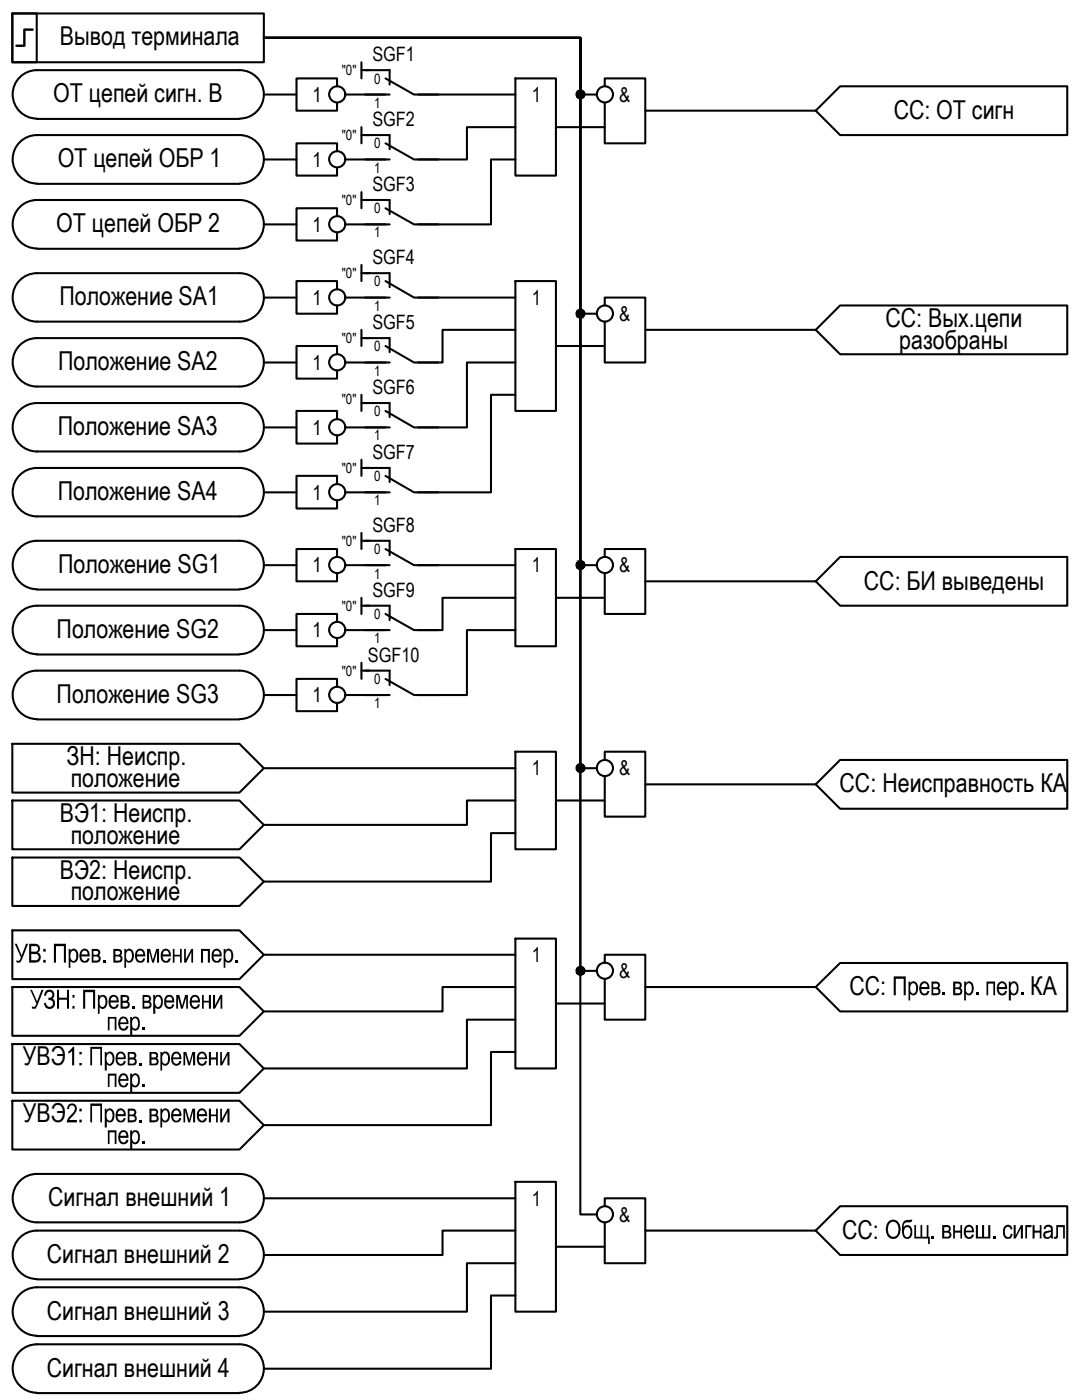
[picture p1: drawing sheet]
<svg xmlns="http://www.w3.org/2000/svg" width="133mm" height="173mm" viewBox="0 0 133 173" stroke-linecap="round" stroke-linejoin="round" font-family="sans-serif">
<!-- layer: 0 -->
<g fill="none" stroke="#000" stroke-width=".25">
<path d="M1.5 1.7h3v6h-3zM1.5 1.7h31v6h-31zM4.5 16.6h25M4.5 8.6h25M4.5 14.7h25M4.5 16.6a2.98 2.98 0 0 0-2.9 3 2.98 2.98 0 0 0 2.9 3M4.5 8.6a2.98 2.98 0 0 0-2.9 3 2.98 2.98 0 0 0 2.9 3M29.5 16.6a2.98 2.98 0 0 1 3 3 2.98 2.98 0 0 1-3 3M29.5 8.6a2.98 2.98 0 0 1 3 3 2.98 2.98 0 0 1-3 3M32.5 11.6h4M32.5 19.7h4M41.5 10.6v-.9h-5v3.9h5v-.9"/>
<path d="M41.5 18.6v-.9h-5v3.9h5v-.9M42.5 11.6h5M42.5 19.7h5M44.5 7.7v2M44.5 15.7v2M44.5 16.6h1M44.5 8.6h1M51.5 11.6h12M63.5 9.7h5v11.9h-5zM63.5 15.7h-6v4h-6M63.5 19.7h-3v8h-9M68.5 15.7h6"/>
<path d="M73.5 11.6h-2v-6.9h-39h39v34h2M74.5 10.6v-.9h5v8h-5v-5M79.5 13.6h21l3-3h28v6h-28l-3-3M4.5 33.7h25M4.5 39.6h25M4.5 22.7h25M4.5 24.6h25M4.5 30.7h25M4.5 33.7a2.98 2.98 0 0 0-2.9 2.9 2.98 2.98 0 0 0 2.9 3M4.5 24.6a2.98 2.98 0 0 0-2.9 3 2.98 2.98 0 0 0 2.9 3M29.5 33.7a2.98 2.98 0 0 1 3 2.9 2.98 2.98 0 0 1-3 3M29.5 24.6a2.98 2.98 0 0 1 3 3 2.98 2.98 0 0 1-3 3"/>
<path d="M32.5 36.7h4M32.5 27.7h4M41.5 35.7v-1.1h-5v4.1h5v-1.1M41.5 26.6v-.9h-5v3.9h5v-.9M42.5 36.7h5M42.5 27.7h5M44.5 23.7v2M44.5 32.6v2M44.5 33.7h1M44.5 24.6h1M51.5 36.7h12M63.5 34.6h5v16h-5z"/>
<path d="M74.5 37.6v-.9h5v8h-5v-5.1M4.5 41.7h25M4.5 49.7h25M4.5 57.7h25M4.5 47.6h25M4.5 55.6h25M4.5 41.7a2.98 2.98 0 0 0-2.9 2.9 2.98 2.98 0 0 0 2.9 3M4.5 49.7a2.98 2.98 0 0 0-2.9 2.9 2.98 2.98 0 0 0 2.9 3M4.5 57.7a2.98 2.98 0 0 0-2.9 3 2.98 2.98 0 0 0 2.9 2.9M29.5 41.7a2.98 2.98 0 0 1 3 2.9 2.98 2.98 0 0 1-3 3M29.5 49.7a2.98 2.98 0 0 1 3 2.9 2.98 2.98 0 0 1-3 3M29.5 57.7a2.98 2.98 0 0 1 3 3 2.98 2.98 0 0 1-3 2.9"/>
<path d="M32.5 44.7h4M32.5 52.7h4M41.5 43.7v-1.1h-5v4.1h5v-1.1M41.5 51.7v-1.1h-5v4.1h5v-1.1M41.5 59.7v-1.1h-5v4.1h5v-1.1M42.5 44.7h5M42.5 52.7h5M44.5 40.6v2M44.5 48.6v2M44.5 56.7v1.9M44.5 41.7h1M44.5 49.7h1"/>
<path d="M44.5 57.7h1M63.5 40.6h-9v4.1h-3M63.5 44.7h-6v8h-6M63.5 48.6h-3v12.1h-9M68.5 42.6h6M79.5 40.6h21M100.5 40.6l3-3h28v6.1h-28zM4.5 66.6h25M4.5 74.6h25M4.5 63.6h25M4.5 72.7h25M4.5 66.6a2.98 2.98 0 0 0-2.9 3 2.98 2.98 0 0 0 2.9 3"/>
<path d="M4.5 74.6a2.98 2.98 0 0 0-2.9 3 2.98 2.98 0 0 0 2.9 3M29.5 66.6a2.98 2.98 0 0 1 3 3 2.98 2.98 0 0 1-3 3M29.5 74.6a2.98 2.98 0 0 1 3 3 2.98 2.98 0 0 1-3 3M32.5 60.7h4M32.5 69.6h4M32.5 77.6h4M41.5 68.6v-.9h-5v3.9h5v-.9M41.5 76.6v-.9h-5v3.9h5v-.9M42.5 60.7h5M42.5 69.6h5M42.5 77.6h5M44.5 65.7v2"/>
<path d="M44.5 73.7v2M44.5 66.6h1M44.5 74.6h1M51.5 69.6h12M63.5 67.7h5v11.9h-5zM63.5 73.7h-9v3.9h-3M63.5 77.6h-6v8h-6M68.5 73.7h6M73.5 69.6h-2v-64.9h-39h39v90h2M74.5 68.6v-.9h5v8h-5v-5M79.5 71.6h21M100.5 71.6l3-3h28v6h-28z"/>
<path d="M1.5 91.7h28l3 3-3 3h-28zM1.5 98.6h28l3 3.1-3 3h-28zM4.5 82.6h25M4.5 80.7h25M4.5 88.7h25M4.5 82.6a2.98 2.98 0 0 0-2.9 3 2.98 2.98 0 0 0 2.9 3M29.5 82.6a2.98 2.98 0 0 1 3 3 2.98 2.98 0 0 1-3 3M32.5 85.6h4M32.5 94.7h31M41.5 84.6v-.9h-5v3.9h5v-.9M42.5 85.6h5M44.5 81.7v2"/>
<path d="M44.5 82.6h1M63.5 92.6h5v12.1h-5zM63.5 98.6h-6v3.1h-25M68.5 98.6h6M74.5 93.6v-1h5v8h-5v-5M79.5 96.7h21M100.5 96.7l3-3.1h28v6.1h-28zM1.5 114.6h28l3 3.1-3 3h-28zM1.5 105.7h28l3 2.9-3 3h-28zM32.5 117.7h31M63.5 115.7h5v16h-5zM63.5 102.7h-3v5.9h-28"/>
<path d="M73.5 119.6h-2v-114.9h-39h39v145h2M74.5 118.7v-1h5v8h-5v-5M1.5 121.6h28l3 3-3 3h-28zM1.5 128.7h28l3 3-3 3h-28zM1.5 135.6h28l3 3-3 3.1h-28zM63.5 121.6h-9v3h-22M63.5 125.7h-6v6h-25M63.5 129.6h-3v9h-28M68.5 123.7h6M79.5 121.6h21l3-2.9h28v5.9h-28l-3-3M4.5 151.6h25M4.5 144.7h25"/>
<path d="M4.5 150.6h25M4.5 157.7h25M4.5 158.6h25M4.5 144.7a2.98 2.98 0 0 0-2.9 2.9 2.98 2.98 0 0 0 2.9 3M4.5 151.6a2.98 2.98 0 0 0-2.9 3 2.98 2.98 0 0 0 2.9 3M4.5 158.6a2.98 2.98 0 0 0-2.9 3 2.98 2.98 0 0 0 2.9 3M29.5 144.7a2.98 2.98 0 0 1 3 2.9 2.98 2.98 0 0 1-3 3M29.5 151.6a2.98 2.98 0 0 1 3 3 2.98 2.98 0 0 1-3 3M29.5 158.6a2.98 2.98 0 0 1 3 3 2.98 2.98 0 0 1-3 3M32.5 147.7h31M63.5 145.6h5v16h-5zM63.5 151.6h-9v3.1h-22"/>
<path d="M63.5 155.7h-6v5.9h-25M63.5 159.6h-3v9.1h-28M68.5 153.6h6M74.5 148.6v-.9h5v8h-5v-5.1M79.5 151.6h21M100.5 151.6l3-3h28v6.1h-28zM4.5 164.6h25M4.5 165.7h25M4.5 171.7h25M4.5 165.7a2.98 2.98 0 0 0-2.9 2.9 2.98 2.98 0 0 0 2.9 3M29.5 165.7a2.98 2.98 0 0 1 3 2.9 2.98 2.98 0 0 1-3 3"/>
<circle cx="41.5" cy="11.6" r=".99"/>
<circle cx="41.5" cy="19.6" r=".99"/>
<circle cx="71.5" cy="11.6" r=".49"/>
<circle cx="74.5" cy="11.6" r=".99"/>
<circle cx="41.5" cy="36.6" r=".99"/>
<circle cx="41.5" cy="27.6" r=".99"/>
<circle cx="71.5" cy="38.6" r=".49"/>
<circle cx="74.5" cy="38.6" r=".99"/>
<circle cx="41.5" cy="44.6" r=".99"/>
<circle cx="41.5" cy="52.6" r=".99"/>
<circle cx="41.5" cy="77.6" r=".99"/>
<circle cx="41.5" cy="69.6" r=".99"/>
<circle cx="41.5" cy="60.7" r=".99"/>
<circle cx="71.5" cy="69.6" r=".49"/>
<circle cx="74.5" cy="69.6" r=".99"/>
<circle cx="41.5" cy="85.6" r=".99"/>
<circle cx="71.5" cy="94.6" r=".49"/>
<circle cx="74.5" cy="94.6" r=".99"/>
<circle cx="71.5" cy="119.6" r=".49"/>
<circle cx="74.5" cy="119.6" r=".99"/>
<circle cx="74.5" cy="149.6" r=".99"/>
</g>
<g fill="none" stroke="#000" stroke-width=".25">
<path d="M45 8.6h3v1.8M45 16.6h3v1.8M45 11.6h3M45 19.7h3M47.5 9.7l3.5 1.9h3M47.5 17.7l3.5 2h3M45 24.6h3v1.8M45 33.7h3v1.7M45 36.7h3M45 27.7h3M47.5 34.6l3.5 2.1h3M47.5 25.7l3.5 2h3"/>
<path d="M45 41.7h3v1.7M45 49.7h3v1.7M45 57.7h3v1.7M45 44.7h3M45 52.7h3M47.5 42.6l3.5 2.1h3M47.5 50.6l3.5 2.1h3M47.5 58.6l3.5 2.1h3M45 66.6h3v1.8M45 74.6h3v1.8M45 60.7h3M45 69.6h3"/>
<path d="M45 77.6h3M47.5 67.7l3.5 1.9h3M47.5 75.7l3.5 1.9h3M45 82.6h3v1.8M45 85.6h3M47.5 83.7l3.5 1.9h3"/>
</g>
<!-- layer: TEXT -->
<g fill="#000">
<path d="M21.3 116.9h.2v.8h.7v-.8h.2v1.7h-.2v-.7h-.7v.7h-.2zM22.7 116.9h.2v1.3l.7-1.3h.2v1.7h-.2v-1.2l-.7 1.2h-.2zM24.8 116.9h1.1v1.7h-.3v-1.4h-.6v1.4h-.2zM21.7 122.6h.4l.3 1.4 .4-1.4h.4v1.7h-.3v-1.4l-.4 1.4h-.2l-.4-1.4v1.4h-.2zM22.6 129.6h.3l.4 1.3 .4-1.3h.3v1.7h-.2v-1.4l-.4 1.4h-.2l-.4-1.4v1.4h-.2zM22.6 136.6h.3l.4 1.4 .4-1.4h.3v1.7h-.2v-1.3l-.4 1.3h-.2l-.4-1.4v1.4h-.2zM24.9 122.6h.2v.7h.6v-.7h.3v1.7h-.3v-.8h-.6v.8h-.2zM25.7 129.6h.3v.7h.6v-.7h.2v1.7h-.2v-.7h-.6v.7h-.3zM25.7 136.6h.3v.7h.6v-.7h.2v1.7h-.2v-.8h-.6v.8h-.3zM26.2 122.6h.3v1.3l.6-1.3h.3v1.7h-.2v-1.3l-.7 1.3h-.3zM27.1 129.6h.2v1.3l.7-1.3h.3v1.7h-.3v-1.3l-.6 1.3h-.3zM27.1 136.6h.2v1.3l.7-1.3h.3v1.7h-.3v-1.3l-.6 1.3h-.3z"/>
<path d="M9.9 117.1h.1a.6 .6 0 0 1 .7-.1 .6 .6 0 0 1 .3 .7v.2h-1a.39 .39 0 0 0 .3 .5 .39 .39 0 0 0 .5-.3h.2v.1a.62 .62 0 0 1-.7 .4 .62 .62 0 0 1-.5-.7v-.5zM10.2 117.2l-.2 .4h.8a.38 .38 0 0 0-.1-.4 .38 .38 0 0 0-.5 0z"/>
<path d="M11.3 116.9h.5a.51 .51 0 0 1 .5 .3 .51 .51 0 0 1-.1 .6 .48 .48 0 0 1 .2 .5 .48 .48 0 0 1-.5 .3h-.6zM11.5 117.2v.5h.3a.25 .25 0 0 0 .3-.3 .25 .25 0 0 0-.3-.2zM11.5 117.9v.5h.3a.27 .27 0 0 0 .4-.3 .27 .27 0 0 0-.4-.2z"/>
<path d="M20.1 117a.65 .65 0 0 1 .7 0 .65 .65 0 0 1 .2 .7v.2h-.9a.39 .39 0 0 0 .2 .5 .39 .39 0 0 0 .5-.3l.2 .1a.64 .64 0 0 1-.8 .4 .64 .64 0 0 1-.4-.8v-.1a.6 .6 0 0 1 .3-.6zM20.2 117.2l-.1 .4h.7a.4 .4 0 0 0-.2-.4 .4 .4 0 0 0-.4 0z"/>
<path d="M26.2 117.1l.1-.1a.69 .69 0 0 1 .8 .1 .69 .69 0 0 1 .2 .8h-1a.42 .42 0 0 0 .2 .4 .42 .42 0 0 0 .5-.1l.1-.1 .2 .1a.64 .64 0 0 1-.8 .4 .64 .64 0 0 1-.4-.8v-.3zM26.5 117.2l-.2 .4h.8a.41 .41 0 0 0-.2-.4 .41 .41 0 0 0-.4 0z"/>
<path d="M27.6 116.9h.2v.2a.51 .51 0 0 1 .6-.1 .51 .51 0 0 1 .3 .5v.5l-.1 .3a.48 .48 0 0 1-.4 .3 .48 .48 0 0 1-.4-.1v.8h-.2zM27.9 117.2l-.1 .3v.3a.42 .42 0 0 0 .5 .6 .92 .92 0 0 0-.1-1.3z"/>
<path d="M13.5 122.9a.65 .65 0 0 1 .8-.2 .65 .65 0 0 1 .3 .7v.1l-1 .1a.38 .38 0 0 0 .3 .4 .38 .38 0 0 0 .4-.2l.1-.1 .2 .1v.1a.64 .64 0 0 1-.8 .4 .64 .64 0 0 1-.4-.8v-.3zM13.8 122.9l-.1 .1-.1 .3h.8a.38 .38 0 0 0-.2-.4 .38 .38 0 0 0-.4 0z"/>
<path d="M14.9 122.6h.5a.46 .46 0 0 1 .5 .3 .46 .46 0 0 1-.1 .5h-.1a.48 .48 0 0 1 .3 .6 .48 .48 0 0 1-.5 .3h-.6zM15.1 122.9v.4h.2a.26 .26 0 0 0 .4-.2 .26 .26 0 0 0-.3-.2zM15.1 123.6v.4h.3a.26 .26 0 0 0 .3-.2 .26 .26 0 0 0-.3-.2z"/>
<path d="M14.3 129.9a.63 .63 0 0 1 .8-.3 .63 .63 0 0 1 .4 .8v.1h-1a.43 .43 0 0 0 .1 .5 .43 .43 0 0 0 .6 0v-.3l.3 .1a.62 .62 0 0 1-.7 .5 .62 .62 0 0 1-.5-.7zM14.6 129.9l-.1 .4h.7a.38 .38 0 0 0-.1-.4 .38 .38 0 0 0-.5 0z"/>
<path d="M14.5 136.7a.69 .69 0 0 1 .8 .1 .69 .69 0 0 1 .2 .7h-1v.3a.36 .36 0 0 0 .4 .3 .36 .36 0 0 0 .3-.3h.3l-.1 .1a.62 .62 0 0 1-.7 .4 .62 .62 0 0 1-.4-.8v-.4zM14.7 136.9l-.2 .4h.7a.38 .38 0 0 0-.1-.4 .38 .38 0 0 0-.4 0z"/>
<path d="M15.7 129.6h.6a.46 .46 0 0 1 .5 .3 .46 .46 0 0 1-.2 .5 .45 .45 0 0 1 .2 .6 .45 .45 0 0 1-.5 .3h-.6zM16 129.8v.5h.2a.25 .25 0 0 0 .3-.2 .25 .25 0 0 0-.3-.3zM16 130.6v.5h.3a.28 .28 0 0 0 .3-.3 .28 .28 0 0 0-.3-.2z"/>
<path d="M15.7 136.6h.6a.46 .46 0 0 1 .4 .3 .46 .46 0 0 1-.1 .5 .48 .48 0 0 1 .2 .6 .48 .48 0 0 1-.5 .3h-.6zM16 136.9v.4h.2a.25 .25 0 0 0 .3-.2 .25 .25 0 0 0-.3-.2zM16 137.5v.6h.3a.28 .28 0 0 0 .3-.3 .28 .28 0 0 0-.3-.3z"/>
<path d="M16 125.3h.3v.2a.54 .54 0 0 1 .6-.2 .54 .54 0 0 1 .3 .6v.3a.6 .6 0 0 1-.2 .7 .6 .6 0 0 1-.6 0l-.1-.1v.8h-.3zM16.4 125.6l-.1 .2v.4a.36 .36 0 0 0 .3 .6 .36 .36 0 0 0 .4-.5v-.2a.47 .47 0 0 0-.5-.6z"/>
<path d="M16 132.3h.3v.2a.55 .55 0 0 1 .6-.2 .55 .55 0 0 1 .3 .7v.5a.5 .5 0 0 1-.4 .5 .5 .5 0 0 1-.5-.2v.8h-.3zM16.4 132.6l-.1 .5a.48 .48 0 0 0 .5 .6l.2-.2v-.5a.4 .4 0 0 0-.5-.5z"/>
<path d="M23.5 122.8h.1a.64 .64 0 0 1 .7-.1 .64 .64 0 0 1 .3 .7v.1l-1 .1a.39 .39 0 0 0 .3 .5 .39 .39 0 0 0 .5-.4l.2 .1a.65 .65 0 0 1-.7 .5 .65 .65 0 0 1-.5-.8v-.4zM23.8 122.9l-.2 .4h.8a.4 .4 0 0 0-.6-.4z"/>
<path d="M24.4 129.8h.1a.58 .58 0 0 1 .7-.1 .58 .58 0 0 1 .3 .6v.2h-1v.1a.39 .39 0 0 0 .3 .5 .39 .39 0 0 0 .5-.4l.2 .1-.1 .2a.63 .63 0 0 1-.7 .3 .63 .63 0 0 1-.4-.7v-.4zM24.7 129.8l-.2 .3v.2h.8a.42 .42 0 0 0-.6-.5z"/>
<path d="M24.5 136.7a.67 .67 0 0 1 .8 0 .67 .67 0 0 1 .2 .7v.1h-1a.4 .4 0 0 0 .3 .6 .4 .4 0 0 0 .5-.3h.2a.63 .63 0 0 1-.8 .5 .63 .63 0 0 1-.4-.8v-.3zM24.7 136.9l-.2 .2v.2h.8v-.1a.42 .42 0 0 0-.6-.3z"/>
<path d="M16 139.3h.3v.2a.55 .55 0 0 1 .6-.2 .55 .55 0 0 1 .3 .7v.5l-.1 .1a.48 .48 0 0 1-.3 .4 .48 .48 0 0 1-.5-.2v.8h-.3zM16.4 139.6l-.1 .2v.5a.34 .34 0 0 0 .2 .4 .34 .34 0 0 0 .4-.2l.1-.4a.5 .5 0 0 0-.5-.6z"/>
</g>
<!-- layer: 0 -->
<g fill="#000">
<path d="M120.2 151h.3v1.4h.5v-1.4h.2v1.4h.5v-1.4h.3v1.6h-1.8zM122.3 152.3h.3v.3h-.3zM123.7 151.2a.53 .53 0 0 1 .6-.2 .53 .53 0 0 1 .4 .5h-.2a.36 .36 0 0 0-.4-.3 .36 .36 0 0 0-.3 .5v.2a.38 .38 0 0 0 .3 .5 .38 .38 0 0 0 .4-.4l.3 .1a.6 .6 0 0 1-.7 .6 .6 .6 0 0 1-.5-.8v-.4zM124.9 151h.2v1.2l.7-1.2h.2v1.6h-.2v-1.2l-.7 1.2h-.2zM126.3 151h.8v.2h-.6v1.4h-.2zM127.2 151h.3v.6h.6v-.6h.2v1.6h-.2v-.7h-.6v.7h-.3zM130.1 151h1.1v1.6h-.2v-1.4h-.7v.9a.38 .38 0 0 1 0 .4 .38 .38 0 0 1-.4 .1v-.2a.22 .22 0 0 0 .2-.1 .22 .22 0 0 0 0-.2z"/>
<path d="M113.4 121.2l.1-.1a.6 .6 0 0 1 .7-.1 .6 .6 0 0 1 .3 .7v.2h-1v.1a.39 .39 0 0 0 .3 .4 .39 .39 0 0 0 .5-.3l.2 .1a.6 .6 0 0 1-.7 .4 .6 .6 0 0 1-.5-.6l-.1-.3zM113.6 121.3l-.1 .3h.8a.37 .37 0 0 0-.3-.4 .37 .37 0 0 0-.4 .1z"/>
<path d="M114.8 121h.5a.46 .46 0 0 1 .5 .2 .46 .46 0 0 1-.2 .6 .5 .5 0 0 1 .2 .5 .5 .5 0 0 1-.4 .3h-.6zM115 121.2v.5h.2a.25 .25 0 0 0 .4-.3 .25 .25 0 0 0-.4-.2zM115 121.9v.5h.3a.27 .27 0 0 0 .3-.3 .27 .27 0 0 0-.3-.2z"/>
<path d="M124.3 121h.2v.2a.54 .54 0 0 1 .6-.2 .54 .54 0 0 1 .4 .5l-.1 .7a.52 .52 0 0 1-.3 .4 .52 .52 0 0 1-.6-.1v.8h-.2zM124.7 121.2l-.2 .3v.3a.52 .52 0 0 0 .5 .6 .82 .82 0 0 0 0-1.2z"/>
<path d="M128.6 151.2l.1-.1a.55 .55 0 0 1 .7-.2 .55 .55 0 0 1 .3 .7v.9l.1 .1h-.3v-.1a.53 .53 0 0 1-1-.2 .53 .53 0 0 1 .7-.7 .23 .23 0 0 0 .3-.2 .23 .23 0 0 0-.3-.2h-.3l-.1 .3-.2-.1zM128.9 151.9a.3 .3 0 0 0 0 .5 .3 .3 0 0 0 .4 0l.2-.5a.13 .13 0 0 0-.1-.1 .13 .13 0 0 0-.2 .1z"/>
</g>
<path d="M4 3.6h-1v2h-1" fill="none" stroke="#000" stroke-width=".3"/>
<g fill="#000" stroke="#000" stroke-width=".12">
<path d="M71.4 12.2h.2zM71.5 11.1h.1zM71.1 38.4h.8zM71.4 39.1h.2zM71.5 38.2h.1zM71.1 69.9h.8zM71.4 70.2h.2zM71.5 69.1h.1zM71.4 95.1h.2zM71.5 94.2h.1zM71.5 119.2h.1zM71.4 120.2h.2z"/>
<path d="M71.4 12.2h.2zM71.5 12.2h.1z"/>
<path d="M71.5 11.1l.1 .1zM71.5 11.1l.1 .1z"/>
<path d="M71.4 11.2h.3zM71.3 11.2h.4z"/>
<path d="M71.3 12.1h.4zM71.3 12.1h.4z"/>
<path d="M71.3 12.1h.4zM71.3 12.1l.3 .1z"/>
<path d="M71.3 11.2h.4zM71.3 11.2h.4z"/>
<path d="M71.3 11.2h.4zM71.2 11.2h.5z"/>
<path d="M71.2 12.1h.5zM71.2 12.1h.6z"/>
<path d="M71.2 12.1h.5zM71.2 12.1h.5z"/>
<path d="M71.2 11.2h.6zM71.2 11.2h.6z"/>
<path d="M71.2 11.2l.6 .1zM71.2 11.2l.6 .1z"/>
<path d="M71.2 11.3h.7zM71.2 11.3h.7z"/>
<path d="M71.2 12h.6zM71.2 12l.6 .1z"/>
<path d="M71.2 11.3l.7 .1zM71.2 11.3l.7 .1z"/>
<path d="M71.2 12h.7zM71.2 12h.6z"/>
<path d="M71.1 11.4h.8zM71.1 11.4h.8z"/>
<path d="M71.1 11.4h.9zM71.1 11.4h.9z"/>
<path d="M71.1 11.9h.8zM71.1 11.9h.8z"/>
<path d="M71.1 11.9h.8zM71.1 11.9l.8 .1z"/>
<path d="M71.1 11.4l.9 .1zM71.1 11.4l.9 .1z"/>
<path d="M71 11.5h1zM71 11.5h1z"/>
<path d="M71 11.8l1 .1zM71 11.8l1 .1z"/>
<path d="M71.1 11.9h.9zM71.1 11.9h.8z"/>
<path d="M71 11.5l1 .1zM71 11.5l1 .1z"/>
<path d="M71 11.6h1zM71 11.6h1z"/>
<path d="M71 11.6h1zM71 11.6h1z"/>
<path d="M71 11.6l1 .1zM71 11.6l1 .1z"/>
<path d="M71 11.7h1zM71 11.7h1z"/>
<path d="M71 11.7l1 .1zM71 11.7l1 .1z"/>
<path d="M71 11.8h1zM71 11.8h1z"/>
<path d="M71.4 39.1l.2 .1zM71.5 39.2h.1z"/>
<path d="M71.5 38.2h.1zM71.4 38.2h.2z"/>
<path d="M71.4 38.2h.3zM71.3 38.2h.4z"/>
<path d="M71.3 39.1h.4zM71.3 39.1h.4z"/>
<path d="M71.3 39.1h.4zM71.3 39.1h.3z"/>
<path d="M71.3 38.2h.4zM71.3 38.2h.4z"/>
<path d="M71.3 38.2h.4zM71.2 38.2h.5z"/>
<path d="M71.2 39.1h.5zM71.2 39.1h.5z"/>
<path d="M71.2 38.2h.6zM71.2 38.2h.6z"/>
<path d="M71.2 38.2l.6 .1zM71.2 38.2l.6 .1z"/>
<path d="M71.2 39h.6zM71.2 39l.5 .1z"/>
<path d="M71.2 38.3h.7zM71.2 38.3h.7z"/>
<path d="M71.2 39h.6zM71.2 39h.6z"/>
<path d="M71.2 38.3l.7 .1zM71.2 38.3l.7 .1zM71.1 38.4h.8z"/>
<path d="M71.2 39h.7zM71.2 39h.6z"/>
<path d="M71.1 38.4h.9zM71.1 38.4h.9z"/>
<path d="M71.1 38.9l.8 .1zM71.1 38.9l.8 .1z"/>
<path d="M71.1 39h.8zM71.1 39h.8z"/>
<path d="M71.1 38.4h.9zM71.1 38.4h.9z"/>
<path d="M71 38.4l1 .1v-.1zM71 38.4l1 .1h-1z"/>
<path d="M71 38.8l1 .1zM71 38.8l1 .1z"/>
<path d="M71.1 38.9h.9zM71.1 38.9h.8z"/>
<path d="M71 38.5l1 .1zM71 38.5l1 .1z"/>
<path d="M71 38.6h1zM71 38.6h1z"/>
<path d="M71 38.6l1 .1zM71 38.6l1 .1z"/>
<path d="M71 38.7h1zM71 38.7h1z"/>
<path d="M71 38.7h1zM71 38.7h1z"/>
<path d="M71 38.7l1 .1zM71 38.7l1 .1z"/>
<path d="M71 38.8h1zM71 38.8h1z"/>
<path d="M71.4 70.2h.2zM71.5 70.2h.1z"/>
<path d="M71.5 69.1l.1 .1zM71.5 69.1l.1 .1z"/>
<path d="M71.4 69.2h.3zM71.3 69.2h.4z"/>
<path d="M71.3 70.1h.4zM71.3 70.1h.4z"/>
<path d="M71.3 70.1h.4zM71.3 70.1l.3 .1z"/>
<path d="M71.3 69.2h.4zM71.3 69.2h.4z"/>
<path d="M71.3 69.2h.4zM71.2 69.2h.5z"/>
<path d="M71.2 70.1h.5zM71.2 70.1h.6z"/>
<path d="M71.2 70.1h.5zM71.2 70.1h.5z"/>
<path d="M71.2 69.2h.6zM71.2 69.2h.6z"/>
<path d="M71.2 69.2l.6 .1zM71.2 69.2l.6 .1z"/>
<path d="M71.2 69.3h.7zM71.2 69.3h.7z"/>
<path d="M71.2 70h.6zM71.2 70l.6 .1z"/>
<path d="M71.2 69.3l.7 .1zM71.2 69.3l.7 .1z"/>
<path d="M71.2 70h.7zM71.2 70h.6z"/>
<path d="M71.1 69.4h.8zM71.1 69.4h.8z"/>
<path d="M71.1 69.4h.9zM71.1 69.4h.9z"/>
<path d="M71.1 69.9h.8zM71.1 69.9l.8 .1z"/>
<path d="M71.1 69.4l.9 .1zM71.1 69.4l.9 .1z"/>
<path d="M71 69.5h1zM71 69.5h1z"/>
<path d="M71 69.9h1zM71 69.9h1z"/>
<path d="M71.1 69.9h.9zM71.1 69.9h.8zM71.1 69.9h.8z"/>
<path d="M71 69.5l1 .1zM71 69.5l1 .1z"/>
<path d="M71 69.6h1zM71 69.6h1z"/>
<path d="M71 69.6h1zM71 69.6h1z"/>
<path d="M71 69.6l1 .1zM71 69.6l1 .1z"/>
<path d="M71 69.7h1zM71 69.7h1z"/>
<path d="M71 69.7l1 .1zM71 69.7l1 .1z"/>
<path d="M71 69.8l1 .1v-.1zM71 69.8l1 .1h-1z"/>
<path d="M71.4 95.1h.2zM71.5 95.1h.1z"/>
<path d="M71.5 94.2h.1zM71.4 94.2h.2z"/>
<path d="M71.4 94.2h.3zM71.3 94.2h.4z"/>
<path d="M71.3 95.1h.4zM71.3 95.1h.3z"/>
<path d="M71.3 94.2h.4zM71.3 94.2h.4z"/>
<path d="M71.3 94.2h.4zM71.2 94.2h.5z"/>
<path d="M71.3 95.1h.4zM71.3 95.1h.4z"/>
<path d="M71.2 94.2h.6zM71.2 94.2h.6z"/>
<path d="M71.2 95.1h.5zM71.2 95.1h.5z"/>
<path d="M71.2 94.2l.6 .1zM71.2 94.2l.6 .1z"/>
<path d="M71.2 95h.6zM71.2 95l.5 .1z"/>
<path d="M71.2 94.3h.7zM71.2 94.3h.7z"/>
<path d="M71.2 95h.6zM71.2 95h.6z"/>
<path d="M71.2 94.3h.7zM71.1 94.3h.8z"/>
<path d="M71.2 95h.7zM71.2 95h.6z"/>
<path d="M71.1 94.3l.8 .1zM71.1 94.3l.8 .1z"/>
<path d="M71.1 94.4h.9zM71.1 94.4h.9z"/>
<path d="M71.1 94.9l.8 .1zM71.1 94.9l.8 .1z"/>
<path d="M71.1 95h.8zM71.1 95h.8z"/>
<path d="M71.1 94.4l.9 .1zM71.1 94.4l.9 .1z"/>
<path d="M71 94.5h1zM71 94.5h1z"/>
<path d="M71 94.8l1 .1zM71 94.8l1 .1z"/>
<path d="M71.1 94.9h.9zM71.1 94.9h.8z"/>
<path d="M71 94.5h1zM71 94.5h1z"/>
<path d="M71 94.5l1 .1v-.1zM71 94.5l1 .1h-1z"/>
<path d="M71 94.6l1 .1zM71 94.6l1 .1z"/>
<path d="M71 94.7h1zM71 94.7h1z"/>
<path d="M71 94.7l1 .1zM71 94.7l1 .1z"/>
<path d="M71 94.8h1zM71 94.8h1z"/>
<path d="M71 94.8h1zM71 94.8h1z"/>
<path d="M71.5 119.2h.1zM71.4 119.2h.2z"/>
<path d="M71.4 119.2h.3zM71.3 119.2h.4z"/>
<path d="M71.3 119.2h.4zM71.3 119.2h.4z"/>
<path d="M71.3 119.2h.4zM71.2 119.2h.5z"/>
<path d="M71.2 119.2l.6 .1zM71.2 119.2l.6 .1z"/>
<path d="M71.2 119.3h.6zM71.2 119.3h.6z"/>
<path d="M71.2 119.3h.7zM71.2 119.3h.7z"/>
<path d="M71.2 119.3h.7zM71.2 119.3h.7z"/>
<path d="M71.2 120h.7zM71.2 120h.6z"/>
<path d="M71.1 119.3l.8 .1zM71.1 119.3l.8 .1z"/>
<path d="M71.1 119.4h.9zM71.1 119.4h.9z"/>
<path d="M71.1 119.9l.8 .1zM71.1 119.9l.8 .1z"/>
<path d="M71.1 120h.8zM71.1 120h.8z"/>
<path d="M71.1 119.4l.9 .1zM71.1 119.4l.9 .1z"/>
<path d="M71 119.5h1zM71 119.5h1z"/>
<path d="M71 119.9h1zM71 119.9h1z"/>
<path d="M71.1 119.9h.9zM71.1 119.9h.8z"/>
<path d="M71 119.5l1 .1zM71 119.5l1 .1z"/>
<path d="M71 119.6h1zM71 119.6h1z"/>
<path d="M71 119.6h1zM71 119.6h1z"/>
<path d="M71 119.6l1 .1zM71 119.6l1 .1z"/>
<path d="M71 119.7h1zM71 119.7h1z"/>
<path d="M71 119.7l1 .1v-.1zM71 119.7l1 .1h-1z"/>
<path d="M71 119.8h1zM71 119.8l1 .1z"/>
<path d="M71.4 120.2h.2zM71.5 120.2h.1z"/>
<path d="M71.3 120.1h.4zM71.3 120.1h.4z"/>
<path d="M71.3 120.1h.4zM71.3 120.1l.3 .1z"/>
<path d="M71.2 120.1h.5zM71.2 120.1h.6z"/>
<path d="M71.2 120.1h.5zM71.2 120.1h.5z"/>
<path d="M71.2 120h.6zM71.2 120l.6 .1z"/>
</g>
<g font-size="3.2">
<text x="7.4" y="5.6">Вывод терминала</text>
<text x="6.6" y="12.6">ОТ цепей сигн. В</text>
<text x="110.1" y="14.6">СС: ОТ сигн</text>
<text x="7.1" y="20.6">ОТ цепей ОБР 1</text>
<text x="6.9" y="28.6">ОТ цепей ОБР 2</text>
<text x="7.3" y="37.6">Положение SA1</text>
<text x="109.1" y="40.3">СС: Вых.цепи</text>
<text x="7.1" y="45.6">Положение SA2</text>
<text x="110.8" y="43">разобраны</text>
<text x="7.1" y="53.6">Положение SA3</text>
<text x="7.1" y="61.6">Положение SA4</text>
<text x="7.1" y="70.6">Положение SG1</text>
<text x="106.4" y="72.7">СС: БИ выведены</text>
<text x="7" y="78.6">Положение SG2</text>
<text x="7" y="86.6">Положение SG3</text>
<text x="8.2" y="94.3">ЗН: Неиспр.</text>
<text x="7.4" y="101.3">ВЭ1: Неиспр.</text>
<text x="8.7" y="97">положение</text>
<text x="103.4" y="97.6">СС: Неисправность КА</text>
<text x="8.7" y="104">положение</text>
<text x="7.4" y="108.3">ВЭ2: Неиспр.</text>
<text x="8.7" y="111">положение</text>
<text x="1.8" y="118.6">УВ : Прев</text>
<text x="12.4" y="118.6">. времени пер</text>
<text x="28.8" y="118.6">.</text>
<text x="3.7" y="124.3">УЗН : Прев</text>
<text x="16" y="124.3">. времени</text>
<text x="104.6" y="122.6">СС:</text>
<text x="109.9" y="122.6">Прев</text>
<text x="115.9" y="122.6">. вр</text>
<text x="120" y="122.6">. пер</text>
<text x="125.6" y="122.6">.</text>
<text x="126.9" y="122.6">КА</text>
<text x="2.8" y="131.3">УВЭ</text>
<text x="8.1" y="131.3">1: Прев</text>
<text x="13.1" y="127">пер</text>
<text x="16.9" y="131.3">. времени</text>
<text x="17.3" y="127">.</text>
<text x="13.1" y="134">пер</text>
<text x="17.3" y="134">.</text>
<text x="2.8" y="138.3">УВЭ</text>
<text x="8.1" y="138.3">2: Прев</text>
<text x="13.1" y="141">пер</text>
<text x="16.9" y="138.3">. времени</text>
<text x="17.3" y="141">.</text>
<text x="5.9" y="148.6">Сигнал внешний 1</text>
<text x="5.8" y="155.6">Сигнал внешний 2</text>
<text x="103.8" y="152.6">СС:</text>
<text x="109" y="152.6">Общ . внеш</text>
<text x="5.8" y="162.7">Сигнал внешний 3</text>
<text x="5.8" y="169.6">Сигнал внешний 4</text>
</g>
<g font-size="2.5">
<text x="38.5" y="12.5">1</text>
<text x="65.5" y="12.5">1</text>
<text x="76.3" y="12.5">&amp;</text>
<text x="38.5" y="20.5">1</text>
<text x="38.5" y="28.5">1</text>
<text x="38.5" y="37.6">1</text>
<text x="65.5" y="37.6">1</text>
<text x="76.3" y="39.5">&amp;</text>
<text x="38.5" y="45.6">1</text>
<text x="38.5" y="53.6">1</text>
<text x="38.5" y="61.6">1</text>
<text x="38.5" y="70.5">1</text>
<text x="65.5" y="70.5">1</text>
<text x="76.3" y="70.5">&amp;</text>
<text x="38.5" y="78.5">1</text>
<text x="38.5" y="86.5">1</text>
<text x="65.5" y="95.6">1</text>
<text x="76.3" y="95.6">&amp;</text>
<text x="65.5" y="118.5">1</text>
<text x="76.3" y="120.5">&amp;</text>
<text x="65.5" y="148.6">1</text>
<text x="76.3" y="150.5">&amp;</text>
</g>
<g font-size="2.4">
<text x="45.9" y="7.5">SGF1</text>
<text x="45.9" y="15.5">SGF2</text>
<text x="45.9" y="23.5">SGF3</text>
<text x="45.9" y="32.5">SGF4</text>
<text x="45.9" y="40.5">SGF5</text>
<text x="45.9" y="48.5">SGF6</text>
<text x="45.9" y="56.5">SGF7</text>
<text x="45.9" y="65.5">SGF8</text>
<text x="45.9" y="73.5">SGF9</text>
<text x="45.3" y="81.5">SGF10</text>
</g>
<g font-size="1.7">
<text x="42.1" y="9.3">&quot;0&quot;</text>
<text x="46.1" y="10.3">0</text>
<text x="42.1" y="17.3">&quot;0&quot;</text>
<text x="46.1" y="13.3">1</text>
<text x="46.1" y="18.3">0</text>
<text x="46.1" y="21.3">1</text>
<text x="42.1" y="25.3">&quot;0&quot;</text>
<text x="46.1" y="26.3">0</text>
<text x="46.1" y="29.3">1</text>
<text x="42.1" y="34.3">&quot;0&quot;</text>
<text x="46.1" y="35.3">0</text>
<text x="46.1" y="38.3">1</text>
<text x="42.1" y="42.3">&quot;0&quot;</text>
<text x="46.1" y="43.3">0</text>
<text x="46.1" y="46.3">1</text>
<text x="42.1" y="49.8">&quot;0&quot;</text>
<text x="46.1" y="51.3">0</text>
<text x="42.1" y="58.3">&quot;0&quot;</text>
<text x="46.1" y="54.3">1</text>
<text x="46.1" y="59.3">0</text>
<text x="46.1" y="62.3">1</text>
<text x="42.1" y="67.3">&quot;0&quot;</text>
<text x="46.1" y="68.3">0</text>
<text x="46.1" y="71.3">1</text>
<text x="42.1" y="75.3">&quot;0&quot;</text>
<text x="46.1" y="76.3">0</text>
<text x="42.1" y="83.3">&quot;0&quot;</text>
<text x="46.1" y="79.3">1</text>
<text x="46.1" y="84.3">0</text>
<text x="46.1" y="87.3">1</text>
</g>
</svg>
